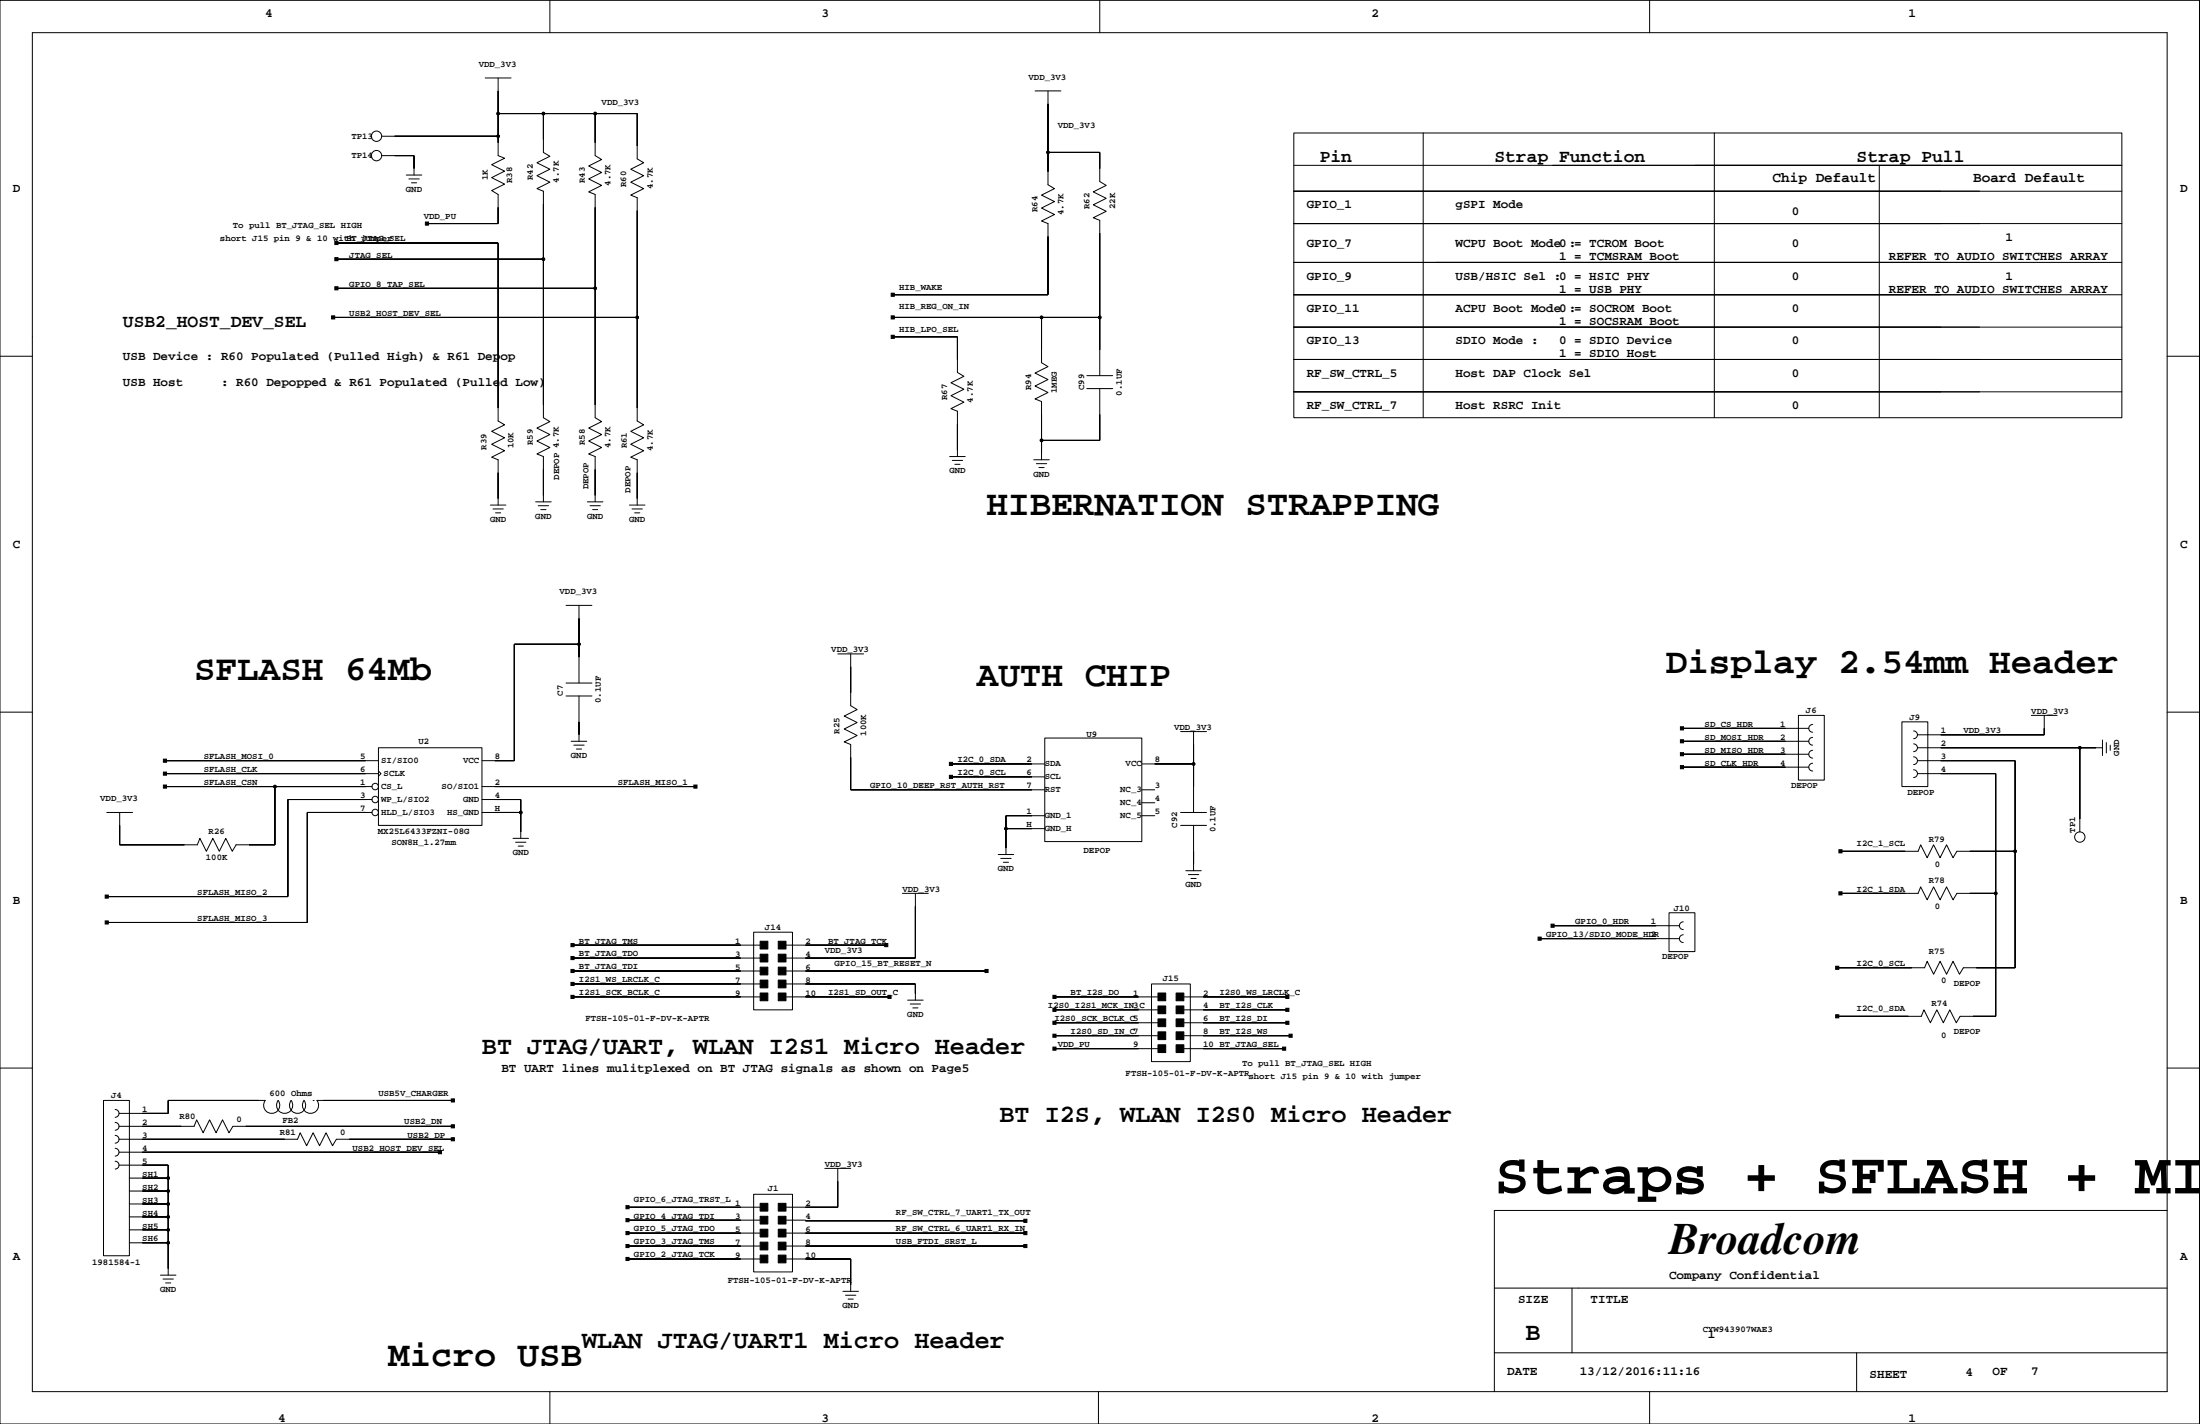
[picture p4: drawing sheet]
<svg xmlns="http://www.w3.org/2000/svg" width="432mm" height="279mm" viewBox="0 0 432 279" stroke-linecap="round" stroke-linejoin="round" font-family="sans-serif">
<g fill="none" stroke="#000" stroke-width=".2">
<path d="M0 .1h431.7v279.3h-431.7zM6.3 6.4h419.1v266.7h-419.1zM95.2 15.3h5.1M97.8 15.3v15.2l1.2 .5-2.5 1.3 2.5 1.3-2.5 1.3 2.5 1.2-2.5 1.3 1.3 .8v5.7h-14M107.9 .1v6.3M203.2 17.8h5M205.7 17.8v18.5l1.3 .7-2.6 1.3 2.6 1.3-2.6 1.2 2.6 1.3-2.6 1.3 1.3 .5v13.9h-30.5M215.9 .1v6.3M323.8 .1v6.3M74.9 26.7h22.9M74.9 30.5h6.4v3.8M79.7 34.3h3.1"/>
<path d="M80.2 35.1h2.1M80.8 35.9h1M97.8 22.3h27.3v8.9l1.2 .7-2.5 1.3 2.5 1.3-2.5 1.2 2.5 1.3-2.5 1.3 1.3 .5v43.8l1.2 .8-2.5 1.2 2.5 1.3-2.5 1.3 2.5 1.2-2.5 1.3 1.3 .5v8.9M106.7 22.3v7.6l1.2 .8-2.5 1.2 2.5 1.3-2.5 1.3 2.5 1.2-2.5 1.3 1.3 .5v44.5l1.2 .7-2.5 1.3 2.5 1.3-2.5 1.2 2.5 1.3-2.5 1.3 1.3 .5v8.9M116.8 22.3v8.2l1.3 .8-2.6 1.3 2.6 1.2-2.6 1.3 2.6 1.3-2.6 1.2 1.3 .6v43.8l1.3 .7-2.6 1.3 2.6 1.3-2.6 1.2 2.6 1.3-2.6 1.3 1.3 .5v8.9M205.7 29.9h10.2v5.7l1.2 .8-2.5 1.2 2.5 1.3-2.5 1.3 2.5 1.3-2.5 1.2 1.3 .5v30.5M253.9 26.1h162.6v55.9h-162.6zM253.9 37.5h162.6M253.9 32.4h162.6M279.3 26.1v55.9M336.5 26.1v55.9M368.9 32.4v49.6"/>
<path d="M66 47.7h31.8v34.9l1.2 .8-2.5 1.2 2.5 1.3-2.5 1.3 2.5 1.2-2.5 1.3 1.3 .5v8.9M66 56.6h50.8M66 50.9h40.7M253.9 43.9h162.6M253.9 51.5h162.6M253.9 57.8h162.6M0 69.9h6.3M65.4 62.3h59.7M175.2 66.1h12.7v7l1.3 .7-2.6 1.3 2.6 1.3-2.6 1.2 2.6 1.3-2.6 1.3 1.3 .5v8.9M175.2 62.3h40.7M204.4 62.3v8.9l1.3 .7-2.5 1.3 2.5 1.3-2.5 1.2 2.5 1.3-2.5 1.3 1.2 .5v11.4M213.3 76.2h5.1"/>
<path d="M213.3 73.7h5.1M215.9 76.2v10.2h-11.5M253.9 64.2h162.6M253.9 70.5h162.6M253.9 76.9h162.6M425.4 69.9h6.3M96.2 99.1h3.1M96.8 99.9h2M105.1 98.5h3.1M105.6 99.2h2.1M106.1 100h1.1M115.3 98.5h3"/>
<path d="M115.8 99.2h2M116.3 100h1M123.5 99.1h3.1M124.1 99.9h2M186.4 89.6h3M186.9 90.3h2M187.4 91.1h1M202.9 90.2h3M203.4 91h2M203.9 91.7h1M97.3 100.6h1M111.1 118.8h5.1"/>
<path d="M113.6 118.8v15.2M124.6 100.6h1M0 139.7h6.3M111.1 136.6h5.1M111.1 134h5.1M113.6 136.6v8.8M113.6 126.4h-12.7v22.9h-6.3M164.4 128.3h5.1M167 128.3v10.2l1.2 .7-2.5 1.3 2.5 1.3-2.5 1.2 2.5 1.3-2.5 1.3 1.3 .5v8.9h38.1M425.4 139.7h6.3M21 159.4h5M32.4 149.3h41.9"/>
<path d="M32.4 151.8h41.9M32.4 154.3h40.6M54 154.3v11.5h-7.7l-.7 1.2-1.3-2.5-1.3 2.5-1.2-2.5-1.3 2.5-1.3-2.5-.5 1.3h-15.2v-6.4M73 156.9h-16.5v19h-35.5M73 159.4h-12.7v21.6h-39.3M74.3 146.7h20.3v15.3h-20.3zM74.3 151.3l.5 .5-.5 .5M94.6 156.9h7.6v7.6M94.6 154.3h41.9M94.6 159.4h7.6M112.1 145.4h3.1M112.6 146.2h2.1"/>
<path d="M113.1 147h1M186.6 149.9h18.5M186.6 152.4h18.5M205.1 144.8h19v20.3h-19zM224.1 149.9h10.2M224.1 155h2.5M224.1 157.5h2.5M231.7 159.4h5.1M231.7 143.5h5.1M234.3 143.5v15.9M330.1 145.4h24.9M330.1 150.5h24.9"/>
<path d="M330.1 148h24.9M330.1 142.9h24.9M353 140.4h5.1v12.7h-5.1zM355.8 147.2a.76 .76 0 0 0-.8 .8 .76 .76 0 0 0 .8 .7M355.8 144.7a.76 .76 0 0 0-.8 .7 .76 .76 0 0 0 .8 .8M355.8 142.1a.76 .76 0 0 0-.8 .8 .76 .76 0 0 0 .8 .8M355.8 149.8a.76 .76 0 0 0-.8 .7 .76 .76 0 0 0 .8 .8M373.3 141.6h5.1v12.7h-5.1zM375.6 148.5a.76 .76 0 0 1 .7 .8 .76 .76 0 0 1-.7 .7M375.6 146a.76 .76 0 0 1 .7 .7 .76 .76 0 0 1-.7 .8M375.6 143.4a.76 .76 0 0 1 .7 .8 .76 .76 0 0 1-.7 .7M375.6 151a.76 .76 0 0 1 .7 .8 .76 .76 0 0 1-.7 .8"/>
<path d="M376.3 151.8h15.4v47.6h-7l-.7 1.3-1.3-2.6-1.3 2.6-1.2-2.6-1.3 2.6-1.3-2.6-.5 1.3h-16.5M376.3 149.3h19.2v40.6h-10.1l-.8 1.3-1.3-2.6-1.2 2.6-1.3-2.6-1.3 2.6-1.3-2.6-.5 1.3h-17.1M376.3 146.7h36.4M398.7 140.4h5.1M401.2 140.4v3.8h-24.9M408.2 146.7v16.5M412.7 145.2v3M413.4 145.7v2M414.2 146.2v1M100.7 164.5h3M101.2 165.3h2M101.7 166h1"/>
<path d="M177.1 175.3h5.1M179.7 175.3v12.7h-25.4M195.9 167.7h3.1M196.4 168.4h2.1M196.9 169.2h1M197.4 162.6h7.7M205.1 160h-7.7v7.7M224.1 160h2.5M231.7 162h5.1M232.7 170.8h3.1M233.2 171.6h2.1M233.8 172.4h1"/>
<path d="M234.3 162v8.8M327.6 179.1h5.1v7.6h-5.1zM361.2 175.3h15.3l.5-1.3 1.2 2.6 1.3-2.6 1.3 2.6 1.3-2.6 1.2 2.6 .8-1.3h7.6M361.2 167h15.3l.5-1.2 1.2 2.5 1.3-2.5 1.3 2.5 1.3-2.5 1.2 2.5 .8-1.3h11.4M112.4 185.4h36.8M112.4 188h36.8M112.4 190.5h36.8M112.4 193.1h36.8M112.4 195.6h36.8M147.9 182.9h7.6v15.2h-7.6zM154.3 185.4h19.7M154.3 190.5h39.3"/>
<path d="M154.3 193.1h25.4v3.1M154.3 195.6h20.3M178.1 196.2h3.1M178.6 197h2.1M179.2 197.8h1M207 195.6h20.3M207 198.1h20.3M226 193.1h7.6v15.2h-7.6zM232.4 195.6h20.3M232.4 198.1h20.3M302.2 184.2h27.4M304.7 181.6h24.9"/>
<path d="M330.4 183.4a.76 .76 0 0 0-.8 .8 .76 .76 0 0 0 .8 .7M330.4 180.9a.76 .76 0 0 0-.8 .7 .76 .76 0 0 0 .8 .8M0 209.6h6.3M20.3 215.9h5.1v30.5h-5.1zM22.6 217.7a.76 .76 0 0 1 .8 .8 .76 .76 0 0 1-.8 .7M61.5 215.9h.1M88.9 215.9h-26.7a1.59 1.59 0 0 1-.2 2.1 1.59 1.59 0 0 1-2.1 0 1.59 1.59 0 0 1-.2-2.1 1.59 1.59 0 0 1-.2 2.1 1.59 1.59 0 0 1-2.2 0 1.59 1.59 0 0 1-.2-2.1 1.59 1.59 0 0 1-.2 2.1 1.59 1.59 0 0 1-2.1 0 1.59 1.59 0 0 1-.2-2.1 1.59 1.59 0 0 1-.2 2.1 1.59 1.59 0 0 1-2.1 0 1.59 1.59 0 0 1-.2-2.1h-19.1v2.6h-9.6M207 200.7h20.3M207 203.2h20.3M207 205.8h20.3M232.4 200.7h20.3M232.4 203.2h20.9"/>
<path d="M232.4 205.8h19.6M425.4 209.6h6.3M22.6 227.8a.76 .76 0 0 1 .8 .8 .76 .76 0 0 1-.8 .8M22.6 225.3a.76 .76 0 0 1 .8 .8 .76 .76 0 0 1-.8 .7M22.6 222.8a.76 .76 0 0 1 .8 .7 .76 .76 0 0 1-.8 .8M22.6 220.2a.76 .76 0 0 1 .8 .8 .76 .76 0 0 1-.8 .8M23.4 221h14.7l.5-1.3 1.3 2.6 1.2-2.6 1.3 2.6 1.3-2.6 1.2 2.6 .8-1.3h43.2M23.4 223.5h35l.5-1.2 1.3 2.5 1.3-2.5 1.2 2.5 1.3-2.5 1.3 2.5 .7-1.3h22.9M23.4 226.1h62.9M23.4 228.6h9.6v21.6M25.4 233.7h7.6M25.4 236.2h7.6"/>
<path d="M25.4 238.8h7.6M25.4 231.2h7.6M123.2 236.9h26M123.2 239.4h26M147.9 234.3h7.6v15.3h-7.6zM154.3 239.4h3.8M158.1 239.5h43.1M161.9 229.2h5.1M164.4 229.2v7.7h-10.1M425.4 237.5h-132.1v35.6M25.4 241.3h7.6M25.4 243.8h7.6"/>
<path d="M31.5 250.2h3M32 251h2M32.5 251.7h1M123.2 241.9h26M123.2 244.5h26M123.2 247h26M154.3 247h12.7v6.4M154.3 241.9h46.9M154.3 244.5h46.9M165.4 253.4h3.1M166 254.1h2M166.5 254.9h1"/>
<path d="M293.3 252.7h132.1M308.5 252.7v12.7M107.9 273.1v6.3M215.6 273.1v6.3M293.3 265.4h132.1M323.8 273.1v6.3M364.4 265.4v7.7"/>
<circle cx="73.9" cy="30.5" r="1.02"/>
<circle cx="73.9" cy="26.7" r="1.02"/>
<circle cx="97.8" cy="26.7" r=".25"/>
<circle cx="97.8" cy="22.3" r=".25"/>
<circle cx="106.7" cy="22.3" r=".25"/>
<circle cx="116.8" cy="22.3" r=".25"/>
<circle cx="205.7" cy="29.9" r=".25"/>
<circle cx="106.7" cy="50.9" r=".25"/>
<circle cx="116.8" cy="56.6" r=".25"/>
<circle cx="125.1" cy="62.3" r=".25"/>
<circle cx="204.4" cy="62.3" r=".25"/>
<circle cx="215.9" cy="62.3" r=".25"/>
<circle cx="204.4" cy="86.4" r=".25"/>
<circle cx="113.6" cy="126.4" r=".25"/>
<circle cx="54" cy="154.3" r=".25"/>
<circle cx="73.6" cy="154.3" r=".63"/>
<circle cx="73.6" cy="159.4" r=".63"/>
<circle cx="73.6" cy="156.9" r=".63"/>
<circle cx="102.2" cy="159.4" r=".25"/>
<circle cx="234.3" cy="149.9" r=".25"/>
<circle cx="408.2" cy="146.7" r=".25"/>
<circle cx="197.4" cy="162.6" r=".25"/>
<circle cx="391.7" cy="175.3" r=".25"/>
<circle cx="395.5" cy="167" r=".25"/>
<circle cx="408.2" cy="164.2" r="1.02"/>
<circle cx="33" cy="231.2" r=".25"/>
<circle cx="33" cy="238.8" r=".25"/>
<circle cx="33" cy="236.2" r=".25"/>
<circle cx="33" cy="233.7" r=".25"/>
<circle cx="33" cy="243.8" r=".25"/>
<circle cx="33" cy="241.3" r=".25"/>
</g>
<g fill="#000" stroke="#000" stroke-width=".2">
<path d="M97.8 17.8v4.5z" fill-rule="evenodd"/>
<path d="M81.3 30.5v2.6z" fill-rule="evenodd"/>
<path d="M77.5 30.5h3.8z" fill-rule="evenodd"/>
<path d="M97.8 26.7v1.3z" fill-rule="evenodd"/>
<path d="M97.8 22.3v4.4z" fill-rule="evenodd"/>
<path d="M77.5 26.7h20.3z" fill-rule="evenodd"/>
<path d="M106.7 22.3v5.1z" fill-rule="evenodd"/>
<path d="M97.8 22.3h8.9z" fill-rule="evenodd"/>
<path d="M106.7 22.3h10.1z" fill-rule="evenodd"/>
<path d="M116.8 22.3v5.7z" fill-rule="evenodd"/>
<path d="M125.1 22.3v6.3z" fill-rule="evenodd"/>
<path d="M116.8 22.3h8.3z" fill-rule="evenodd"/>
<path d="M205.7 20.4v9.5z" fill-rule="evenodd"/>
<path d="M205.7 29.9v3.8z" fill-rule="evenodd"/>
<path d="M215.9 29.9v3.2z" fill-rule="evenodd"/>
<path d="M205.7 29.9h10.2z" fill-rule="evenodd"/>
<path d="M65.7 56.3h.6v.6h-.6z" fill-rule="evenodd"/>
<path d="M65.7 50.5h.6v.7h-.6z" fill-rule="evenodd"/>
<path d="M65.7 47.4h.6v.6h-.6z" fill-rule="evenodd"/>
<path d="M83.5 43.6h.6v.6h-.6z" fill-rule="evenodd"/>
<path d="M97.8 40.7v3.2z" fill-rule="evenodd"/>
<path d="M83.8 43.9h14z" fill-rule="evenodd"/>
<path d="M97.8 47.7v32.4z" fill-rule="evenodd"/>
<path d="M66 47.7h31.8z" fill-rule="evenodd"/>
<path d="M106.7 40.1v10.8z" fill-rule="evenodd"/>
<path d="M106.7 50.9v28.5z" fill-rule="evenodd"/>
<path d="M66 50.9h40.7z" fill-rule="evenodd"/>
<path d="M116.8 40.7v15.9z" fill-rule="evenodd"/>
<path d="M66 56.6h50.8z" fill-rule="evenodd"/>
<path d="M116.8 56.6v22.8z" fill-rule="evenodd"/>
<path d="M125.1 41.3v21z" fill-rule="evenodd"/>
<path d="M174.9 57.5h.6v.6h-.6z" fill-rule="evenodd"/>
<path d="M205.7 46.4v11.4z" fill-rule="evenodd"/>
<path d="M175.2 57.8h30.5z" fill-rule="evenodd"/>
<path d="M215.9 45.8v16.5z" fill-rule="evenodd"/>
<path d="M65.1 62h.6v.6h-.6z" fill-rule="evenodd"/>
<path d="M125.1 62.3v17.8z" fill-rule="evenodd"/>
<path d="M65.4 62.3h59.7z" fill-rule="evenodd"/>
<path d="M174.9 65.8h.6v.6h-.6z" fill-rule="evenodd"/>
<path d="M174.9 62h.6v.6h-.6z" fill-rule="evenodd"/>
<path d="M187.9 66.1v4.4z" fill-rule="evenodd"/>
<path d="M175.2 66.1h12.7z" fill-rule="evenodd"/>
<path d="M175.2 62.3h29.2z" fill-rule="evenodd"/>
<path d="M204.4 62.3v6.3z" fill-rule="evenodd"/>
<path d="M215.9 62.3v6.3z" fill-rule="evenodd"/>
<path d="M204.4 62.3h11.5z" fill-rule="evenodd"/>
<path d="M97.8 92.8v5z" fill-rule="evenodd"/>
<path d="M106.7 92.1v5.1z" fill-rule="evenodd"/>
<path d="M116.8 92.1v5.1z" fill-rule="evenodd"/>
<path d="M125.1 92.8v5z" fill-rule="evenodd"/>
<path d="M187.9 83.2v5.1z" fill-rule="evenodd"/>
<path d="M204.4 86.4v2.5z" fill-rule="evenodd"/>
<path d="M204.4 81.3v5.1z" fill-rule="evenodd"/>
<path d="M215.9 81.3v5.1z" fill-rule="evenodd"/>
<path d="M204.4 86.4h11.5z" fill-rule="evenodd"/>
<path d="M100.9 126.4v22.9z" fill-rule="evenodd"/>
<path d="M100.9 126.4h12.7z" fill-rule="evenodd"/>
<path d="M113.6 121.3v5.1z" fill-rule="evenodd"/>
<path d="M113.6 126.4v2.5z" fill-rule="evenodd"/>
<path d="M167 130.8v5.1z" fill-rule="evenodd"/>
<path d="M32.1 151.5h.6v.6h-.6z" fill-rule="evenodd"/>
<path d="M32.1 148.9h.6v.7h-.6z" fill-rule="evenodd"/>
<path d="M32.1 154h.6v.6h-.6z" fill-rule="evenodd"/>
<path d="M54 154.3v11.5z" fill-rule="evenodd"/>
<path d="M32.4 154.3h21.6z" fill-rule="evenodd"/>
<path d="M56.5 156.9v19z" fill-rule="evenodd"/>
<path d="M60.3 159.4v21.6z" fill-rule="evenodd"/>
<path d="M32.4 151.8h39.3z" fill-rule="evenodd"/>
<path d="M32.4 149.3h39.3z" fill-rule="evenodd"/>
<path d="M56.5 156.9h15.2z" fill-rule="evenodd"/>
<path d="M60.3 159.4h11.4z" fill-rule="evenodd"/>
<path d="M54 154.3h17.7z" fill-rule="evenodd"/>
<path d="M97.1 149.3h3.8z" fill-rule="evenodd"/>
<path d="M97.1 159.4h5.1z" fill-rule="evenodd"/>
<path d="M102.2 159.4v3.8z" fill-rule="evenodd"/>
<path d="M102.2 156.9v2.5z" fill-rule="evenodd"/>
<path d="M97.1 156.9h5.1z" fill-rule="evenodd"/>
<path d="M113.6 141.6v2.6z" fill-rule="evenodd"/>
<path d="M136.2 154h.6v.6h-.6z" fill-rule="evenodd"/>
<path d="M97.1 154.3h39.4z" fill-rule="evenodd"/>
<path d="M167 148.6v6.4z" fill-rule="evenodd"/>
<path d="M186.3 149.6h.7v.6h-.7z" fill-rule="evenodd"/>
<path d="M186.3 152.1h.7v.6h-.7z" fill-rule="evenodd"/>
<path d="M167 155h35.5z" fill-rule="evenodd"/>
<path d="M186.6 149.9h15.9z" fill-rule="evenodd"/>
<path d="M186.6 152.4h15.9z" fill-rule="evenodd"/>
<path d="M234.3 149.9v4.4z" fill-rule="evenodd"/>
<path d="M234.3 146.1v3.8z" fill-rule="evenodd"/>
<path d="M226.6 149.9h7.7z" fill-rule="evenodd"/>
<path d="M329.8 150.2h.6v.6h-.6z" fill-rule="evenodd"/>
<path d="M329.8 147.7h.6v.6h-.6z" fill-rule="evenodd"/>
<path d="M329.8 145.1h.6v.7h-.6z" fill-rule="evenodd"/>
<path d="M329.8 142.6h.6v.6h-.6z" fill-rule="evenodd"/>
<path d="M330.1 150.5h20.3z" fill-rule="evenodd"/>
<path d="M330.1 148h20.3z" fill-rule="evenodd"/>
<path d="M330.1 145.4h20.3z" fill-rule="evenodd"/>
<path d="M330.1 142.9h20.3z" fill-rule="evenodd"/>
<path d="M380.9 151.8h10.8z" fill-rule="evenodd"/>
<path d="M391.7 151.8v23.5z" fill-rule="evenodd"/>
<path d="M380.9 149.3h14.6z" fill-rule="evenodd"/>
<path d="M395.5 149.3v17.7z" fill-rule="evenodd"/>
<path d="M401.2 142.9v1.3z" fill-rule="evenodd"/>
<path d="M380.9 144.2h20.3z" fill-rule="evenodd"/>
<path d="M408.2 146.7v14z" fill-rule="evenodd"/>
<path d="M380.9 146.7h27.3z" fill-rule="evenodd"/>
<path d="M408.2 146.7h3.2z" fill-rule="evenodd"/>
<path d="M20.6 175.6h.7v.6h-.7z" fill-rule="evenodd"/>
<path d="M23.5 162v3.8z" fill-rule="evenodd"/>
<path d="M23.5 165.8h12.7z" fill-rule="evenodd"/>
<path d="M48.9 165.8h5.1z" fill-rule="evenodd"/>
<path d="M21 175.9h35.5z" fill-rule="evenodd"/>
<path d="M179.7 177.8v10.2z" fill-rule="evenodd"/>
<path d="M197.4 162.6v3.8z" fill-rule="evenodd"/>
<path d="M197.4 160v2.6z" fill-rule="evenodd"/>
<path d="M197.4 162.6h5.1z" fill-rule="evenodd"/>
<path d="M197.4 160h5.1z" fill-rule="evenodd"/>
<path d="M234.3 167v2.6z" fill-rule="evenodd"/>
<path d="M360.9 166.7h.6v.6h-.6z" fill-rule="evenodd"/>
<path d="M360.9 175h.6v.6h-.6z" fill-rule="evenodd"/>
<path d="M361.2 167h12.7z" fill-rule="evenodd"/>
<path d="M361.2 175.3h12.7z" fill-rule="evenodd"/>
<path d="M386.6 175.3h5.1z" fill-rule="evenodd"/>
<path d="M391.7 175.3v24.1z" fill-rule="evenodd"/>
<path d="M395.5 167v22.9z" fill-rule="evenodd"/>
<path d="M386.6 167h8.9z" fill-rule="evenodd"/>
<path d="M20.6 180.7h.7v.6h-.7z" fill-rule="evenodd"/>
<path d="M21 181h39.3z" fill-rule="evenodd"/>
<path d="M112.1 190.2h.6v.6h-.6z" fill-rule="evenodd"/>
<path d="M112.1 187.7h.6v.6h-.6z" fill-rule="evenodd"/>
<path d="M112.1 185.1h.6v.6h-.6z" fill-rule="evenodd"/>
<path d="M112.1 195.3h.6v.6h-.6z" fill-rule="evenodd"/>
<path d="M112.1 192.8h.6v.6h-.6z" fill-rule="evenodd"/>
<path d="M112.4 190.5h33z" fill-rule="evenodd"/>
<path d="M112.4 188h33z" fill-rule="evenodd"/>
<path d="M112.4 185.4h33z" fill-rule="evenodd"/>
<path d="M112.4 195.6h33z" fill-rule="evenodd"/>
<path d="M112.4 193.1h33z" fill-rule="evenodd"/>
<path d="M149.2 194.8h1.5v1.6h-1.5z" fill-rule="evenodd"/>
<path d="M149.2 189.8h1.5v1.5h-1.5z" fill-rule="evenodd"/>
<path d="M149.2 192.3h1.5v1.5h-1.5z" fill-rule="evenodd"/>
<path d="M149.2 184.7h1.5v1.5h-1.5z" fill-rule="evenodd"/>
<path d="M149.2 187.2h1.5v1.5h-1.5z" fill-rule="evenodd"/>
<path d="M152.7 194.8h1.6v1.6h-1.6z" fill-rule="evenodd"/>
<path d="M152.7 189.8h1.6v1.5h-1.6z" fill-rule="evenodd"/>
<path d="M152.7 192.3h1.6v1.5h-1.6z" fill-rule="evenodd"/>
<path d="M152.7 184.7h1.6v1.5h-1.6z" fill-rule="evenodd"/>
<path d="M152.7 187.2h1.6v1.5h-1.6z" fill-rule="evenodd"/>
<path d="M173.6 185.1h.7v.6h-.7z" fill-rule="evenodd"/>
<path d="M158.1 185.4h15.9z" fill-rule="evenodd"/>
<path d="M174.3 195.3h.6v.6h-.6z" fill-rule="evenodd"/>
<path d="M158.1 195.6h16.5z" fill-rule="evenodd"/>
<path d="M158.1 188h21.6z" fill-rule="evenodd"/>
<path d="M179.7 193.1v1.9z" fill-rule="evenodd"/>
<path d="M158.1 193.1h21.6z" fill-rule="evenodd"/>
<path d="M193.3 190.2h.6v.6h-.6z" fill-rule="evenodd"/>
<path d="M158.1 190.5h35.5z" fill-rule="evenodd"/>
<path d="M206.7 197.8h.6v.6h-.6z" fill-rule="evenodd"/>
<path d="M206.7 195.3h.6v.6h-.6z" fill-rule="evenodd"/>
<path d="M207 198.1h16.5z" fill-rule="evenodd"/>
<path d="M207 195.6h16.5z" fill-rule="evenodd"/>
<path d="M227.3 194.8h1.5v1.6h-1.5z" fill-rule="evenodd"/>
<path d="M227.3 197.4h1.5v1.5h-1.5z" fill-rule="evenodd"/>
<path d="M230.8 194.8h1.6v1.6h-1.6z" fill-rule="evenodd"/>
<path d="M230.8 197.4h1.6v1.5h-1.6z" fill-rule="evenodd"/>
<path d="M252.4 197.8h.6v.6h-.6z" fill-rule="evenodd"/>
<path d="M252.4 195.3h.6v.6h-.6z" fill-rule="evenodd"/>
<path d="M236.2 198.1h16.5z" fill-rule="evenodd"/>
<path d="M236.2 195.6h16.5z" fill-rule="evenodd"/>
<path d="M301.9 183.9h.6v.6h-.6z" fill-rule="evenodd"/>
<path d="M304.4 181.3h.6v.6h-.6z" fill-rule="evenodd"/>
<path d="M304.7 181.6h20.3z" fill-rule="evenodd"/>
<path d="M302.2 184.2h22.8z" fill-rule="evenodd"/>
<path d="M360.3 199.1h.6v.6h-.6z" fill-rule="evenodd"/>
<path d="M360.3 189.6h.6v.6h-.6z" fill-rule="evenodd"/>
<path d="M360.6 199.4h14z" fill-rule="evenodd"/>
<path d="M360.6 189.9h14.6z" fill-rule="evenodd"/>
<path d="M387.3 199.4h4.4z" fill-rule="evenodd"/>
<path d="M387.9 189.9h7.6z" fill-rule="evenodd"/>
<path d="M27.9 218.5h5.1z" fill-rule="evenodd"/>
<path d="M33 215.9v2.6z" fill-rule="evenodd"/>
<path d="M33 215.9h17.8z" fill-rule="evenodd"/>
<path d="M88.6 215.6h.6v.6h-.6z" fill-rule="evenodd"/>
<path d="M63.5 215.9h25.4z" fill-rule="evenodd"/>
<path d="M206.7 200.4h.6v.6h-.6z" fill-rule="evenodd"/>
<path d="M206.7 205.5h.6v.6h-.6z" fill-rule="evenodd"/>
<path d="M206.7 202.9h.6v.6h-.6z" fill-rule="evenodd"/>
<path d="M207 200.7h16.5z" fill-rule="evenodd"/>
<path d="M207 205.8h16.5z" fill-rule="evenodd"/>
<path d="M207 203.2h16.5z" fill-rule="evenodd"/>
<path d="M227.3 205h1.5v1.5h-1.5z" fill-rule="evenodd"/>
<path d="M227.3 199.9h1.5v1.5h-1.5z" fill-rule="evenodd"/>
<path d="M227.3 202.5h1.5v1.5h-1.5z" fill-rule="evenodd"/>
<path d="M230.8 205h1.6v1.5h-1.6z" fill-rule="evenodd"/>
<path d="M230.8 199.9h1.6v1.5h-1.6z" fill-rule="evenodd"/>
<path d="M230.8 202.5h1.6v1.5h-1.6z" fill-rule="evenodd"/>
<path d="M251.7 205.5h.6v.6h-.6z" fill-rule="evenodd"/>
<path d="M236.2 205.8h15.8z" fill-rule="evenodd"/>
<path d="M252.4 200.4h.6v.6h-.6z" fill-rule="evenodd"/>
<path d="M236.2 200.7h16.5z" fill-rule="evenodd"/>
<path d="M253 202.9h.6v.6h-.6z" fill-rule="evenodd"/>
<path d="M236.2 203.2h17.1z" fill-rule="evenodd"/>
<path d="M27.9 228.6h5.1z" fill-rule="evenodd"/>
<path d="M33 228.6v2.6z" fill-rule="evenodd"/>
<path d="M27.9 231.2h5.1z" fill-rule="evenodd"/>
<path d="M27.9 233.7h5.1z" fill-rule="evenodd"/>
<path d="M27.9 236.2h5.1z" fill-rule="evenodd"/>
<path d="M27.9 238.8h5.1z" fill-rule="evenodd"/>
<path d="M33 231.2v2.5z" fill-rule="evenodd"/>
<path d="M33 238.8v2.5z" fill-rule="evenodd"/>
<path d="M33 233.7v2.5z" fill-rule="evenodd"/>
<path d="M33 236.2v2.6z" fill-rule="evenodd"/>
<path d="M27.9 221h7.7z" fill-rule="evenodd"/>
<path d="M27.9 223.5h28z" fill-rule="evenodd"/>
<path d="M86 225.8h.6v.6h-.6z" fill-rule="evenodd"/>
<path d="M27.9 226.1h58.4z" fill-rule="evenodd"/>
<path d="M88.6 220.7h.6v.6h-.6z" fill-rule="evenodd"/>
<path d="M88.6 223.2h.6v.6h-.6z" fill-rule="evenodd"/>
<path d="M48.2 221h40.7z" fill-rule="evenodd"/>
<path d="M68.6 223.5h20.3z" fill-rule="evenodd"/>
<path d="M122.9 239.1h.6v.6h-.6z" fill-rule="evenodd"/>
<path d="M122.9 236.6h.6v.6h-.6z" fill-rule="evenodd"/>
<path d="M123.2 239.4h22.2z" fill-rule="evenodd"/>
<path d="M123.2 236.9h22.2z" fill-rule="evenodd"/>
<path d="M149.2 236.1h1.5v1.5h-1.5z" fill-rule="evenodd"/>
<path d="M152.7 236.1h1.6v1.5h-1.6z" fill-rule="evenodd"/>
<path d="M158.1 236.9h6.3z" fill-rule="evenodd"/>
<path d="M164.4 231.8v5.1z" fill-rule="evenodd"/>
<path d="M200.9 239.2h.7v.6h-.7z" fill-rule="evenodd"/>
<path d="M158.1 239.5h43.1z" fill-rule="evenodd"/>
<path d="M27.9 241.3h5.1z" fill-rule="evenodd"/>
<path d="M27.9 243.8h5.1z" fill-rule="evenodd"/>
<path d="M33 243.8v5.1z" fill-rule="evenodd"/>
<path d="M33 241.3v2.5z" fill-rule="evenodd"/>
<path d="M122.9 246.7h.6v.6h-.6z" fill-rule="evenodd"/>
<path d="M122.9 244.2h.6v.6h-.6z" fill-rule="evenodd"/>
<path d="M122.9 241.6h.6v.6h-.6z" fill-rule="evenodd"/>
<path d="M123.2 247h22.2z" fill-rule="evenodd"/>
<path d="M123.2 244.5h22.2z" fill-rule="evenodd"/>
<path d="M123.2 241.9h22.2z" fill-rule="evenodd"/>
<path d="M149.2 246.3h1.5v1.5h-1.5z" fill-rule="evenodd"/>
<path d="M149.2 241.2h1.5v1.5h-1.5z" fill-rule="evenodd"/>
<path d="M149.2 243.7h1.5v1.5h-1.5z" fill-rule="evenodd"/>
<path d="M149.2 238.6h1.5v1.6h-1.5z" fill-rule="evenodd"/>
<path d="M152.7 246.3h1.6v1.5h-1.6z" fill-rule="evenodd"/>
<path d="M152.7 241.2h1.6v1.5h-1.6z" fill-rule="evenodd"/>
<path d="M152.7 243.7h1.6v1.5h-1.6z" fill-rule="evenodd"/>
<path d="M152.7 238.6h1.6v1.6h-1.6z" fill-rule="evenodd"/>
<path d="M167 247v5.1z" fill-rule="evenodd"/>
<path d="M158.1 247h8.9z" fill-rule="evenodd"/>
<path d="M200.9 241.6h.7v.6h-.7z" fill-rule="evenodd"/>
<path d="M200.9 244.2h.7v.6h-.7z" fill-rule="evenodd"/>
<path d="M158.1 241.9h43.1z" fill-rule="evenodd"/>
<path d="M158.1 244.5h43.1z" fill-rule="evenodd"/>
<circle cx="97.8" cy="26.7" r=".25"/>
<circle cx="97.8" cy="22.3" r=".25"/>
<circle cx="106.7" cy="22.3" r=".25"/>
<circle cx="116.8" cy="22.3" r=".25"/>
<circle cx="205.7" cy="29.9" r=".25"/>
<circle cx="106.7" cy="50.9" r=".25"/>
<circle cx="116.8" cy="56.6" r=".25"/>
<circle cx="125.1" cy="62.3" r=".25"/>
<circle cx="204.4" cy="62.3" r=".25"/>
<circle cx="215.9" cy="62.3" r=".25"/>
<circle cx="204.4" cy="86.4" r=".25"/>
<circle cx="113.6" cy="126.4" r=".25"/>
<circle cx="54" cy="154.3" r=".25"/>
<circle cx="102.2" cy="159.4" r=".25"/>
<circle cx="234.3" cy="149.9" r=".25"/>
<circle cx="408.2" cy="146.7" r=".25"/>
<circle cx="197.4" cy="162.6" r=".25"/>
<circle cx="391.7" cy="175.3" r=".25"/>
<circle cx="395.5" cy="167" r=".25"/>
<circle cx="33" cy="231.2" r=".25"/>
<circle cx="33" cy="238.8" r=".25"/>
<circle cx="33" cy="236.2" r=".25"/>
<circle cx="33" cy="233.7" r=".25"/>
<circle cx="33" cy="243.8" r=".25"/>
<circle cx="33" cy="241.3" r=".25"/>
</g>
<text font-size="11.6" x="293.3" y="234.2">Straps + SFLASH + MI</text>
<text font-size="8.8" x="327.6" y="246.1">Broadcom</text>
<g font-size="7.1">
<text x="193.6" y="101">HIBERNATION STRAPPING</text>
<text x="38.1" y="133.4">SFLASH 64Mb</text>
<text x="191.7" y="134.7">AUTH CHIP</text>
<text x="327" y="132.1">Display 2.54mm Header</text>
<text x="76.2" y="268">Micro USB</text>
</g>
<g font-size="4.9">
<text x="94.6" y="206.8">BT JTAG/UART, WLAN I2S1 Micro Header</text>
<text x="196.2" y="220.1">BT I2S, WLAN I2S0 Micro Header</text>
<text x="299.4" y="263">B</text>
<text x="114.3" y="264.6">WLAN JTAG/UART1 Micro Header</text>
</g>
<g font-size="3.5">
<text x="259" y="31.8">Pin</text>
<text x="293.3" y="31.8">Strap Function</text>
<text x="364.4" y="31.8">Strap Pull</text>
<text x="24.1" y="64.2">USB2_HOST_DEV_SEL</text>
</g>
<g font-size="2.8">
<text x="347.9" y="35.7">Chip Default</text>
<text x="387.3" y="35.7">Board Default</text>
</g>
<g font-size="2.5">
<text x="52.1" y="3.4">4</text>
<text x="161.3" y="3.4">3</text>
<text x="269.2" y="3.4">2</text>
<text x="374.6" y="3.4">1</text>
<text x="2.5" y="37.7">D</text>
<text x="256.5" y="40.9">GPIO_1</text>
<text x="285.7" y="40.9">gSPI Mode</text>
<text x="427.9" y="37.7">D</text>
<text x="351.7" y="42.2">0</text>
<text x="393.6" y="47.2">1</text>
<text x="256.5" y="48.5">GPIO_7</text>
<text x="285.7" y="48.5">WCPU Boot Mode :</text>
<text x="306" y="48.5">0 = TCROM Boot</text>
<text x="306" y="51">1 = TCMSRAM Boot</text>
<text x="351.7" y="48.5">0</text>
<text x="370.8" y="51">REFER TO AUDIO SWITCHES ARRAY</text>
<text x="256.5" y="54.9">GPIO_9</text>
<text x="285.7" y="54.9">USB/HSIC Sel :0 = HSIC PHY</text>
<text x="306" y="57.4">1 = USB PHY</text>
<text x="351.7" y="54.9">0</text>
<text x="370.8" y="57.4">REFER TO AUDIO SWITCHES ARRAY</text>
<text x="393.6" y="54.9">1</text>
<text x="256.5" y="61.2">GPIO_11</text>
<text x="285.7" y="61.2">ACPU Boot Mode :</text>
<text x="306" y="61.2">0 = SOCROM Boot</text>
<text x="306" y="63.7">1 = SOCSRAM Boot</text>
<text x="351.7" y="61.2">0</text>
<text x="24.1" y="70.7">USB Device : R60 Populated (Pulled High) &amp; R61 Depop</text>
<text x="256.5" y="67.6">GPIO_13</text>
<text x="285.7" y="67.6">SDIO Mode :</text>
<text x="306" y="67.6">0 = SDIO Device</text>
<text x="306" y="70.1">1 = SDIO Host</text>
<text x="351.7" y="67.6">0</text>
<text x="24.1" y="75.8">USB Host</text>
<text x="43.4" y="75.8">: R60 Depopped &amp; R61 Populated (Pulled Low)</text>
<text x="256.5" y="73.9">RF_SW_CTRL_5</text>
<text x="285.7" y="73.9">Host DAP Clock Sel</text>
<text x="351.7" y="73.9">0</text>
<text x="256.5" y="80.3">RF_SW_CTRL_7</text>
<text x="285.7" y="80.3">Host RSRC Init</text>
<text x="351.7" y="80.3">0</text>
<text x="2.5" y="107.5">C</text>
<text x="427.9" y="107.5">C</text>
<text x="2.5" y="177.4">B</text>
<text x="427.9" y="177.4">B</text>
<text x="98.4" y="210.4">BT UART lines mulitplexed on BT JTAG signals as shown on Page5</text>
<text x="2.5" y="247.2">A</text>
<text x="327.6" y="251">Company Confidential</text>
<text x="427.9" y="247.2">A</text>
<text x="298" y="255.7">SIZE</text>
<text x="312.2" y="255.7">TITLE</text>
<text x="335.2" y="262.5">1</text>
<text x="295.8" y="269.7">DATE</text>
<text x="310.1" y="269.8">13/12/2016:11:16</text>
<text x="391.1" y="269.7">OF</text>
<text x="398.7" y="269.8">7</text>
<text x="366.9" y="270.3">SHEET</text>
<text x="385.8" y="270.1">4</text>
<text x="54.6" y="279">4</text>
<text x="161.3" y="279">3</text>
<text x="269.2" y="279">2</text>
<text x="374.6" y="279">1</text>
</g>
<g font-size="1.8">
<text x="94" y="13.1">VDD_3V3</text>
<text x="201.9" y="15.6">VDD_3V3</text>
<text x="118.1" y="20.7">VDD_3V3</text>
<text x="69" y="27.2">TP13</text>
<text x="207.6" y="25.1">VDD_3V3</text>
<text x="69" y="31">TP14</text>
<text x="95.7" y="35.4" transform="rotate(-90 95.7 35.4)">1K</text>
<text x="100.5" y="35.9" transform="rotate(-90 100.5 35.9)">R38</text>
<text x="104.6" y="35.3" transform="rotate(-90 104.6 35.3)">R42</text>
<text x="109.7" y="35.8" transform="rotate(-90 109.7 35.8)">4.7K</text>
<text x="114.8" y="35.9" transform="rotate(-90 114.8 35.9)">R43</text>
<text x="79.7" y="37.6">GND</text>
<text x="119.8" y="36.5" transform="rotate(-90 119.8 36.5)">4.7K</text>
<text x="122.9" y="36.7" transform="rotate(-90 122.9 36.7)">R60</text>
<text x="128.1" y="37.1" transform="rotate(-90 128.1 37.1)">4.7K</text>
<text x="203.6" y="41.6" transform="rotate(-90 203.6 41.6)">R64</text>
<text x="213.8" y="41" transform="rotate(-90 213.8 41)">R62</text>
<text x="218.9" y="41" transform="rotate(-90 218.9 41)">22K</text>
<text x="43.2" y="47.4">short J15 pin 9 &amp; 10 with jumper</text>
<text x="45.7" y="44.8">To pull BT_JTAG_SEL HIGH</text>
<text x="67.9" y="47.4">BT_JTAG_SEL</text>
<text x="83.2" y="42.9">VDD_PU</text>
<text x="208.7" y="42.2" transform="rotate(-90 208.7 42.2)">4.7K</text>
<text x="68.6" y="50.5">JTAG_SEL</text>
<text x="68.6" y="56.3">GPIO_8_TAP_SEL</text>
<text x="176.5" y="56.9">HIB_WAKE</text>
<text x="68.6" y="62">USB2_HOST_DEV_SEL</text>
<text x="176.5" y="60.7">HIB_REG_ON_IN</text>
<text x="176.5" y="65.1">HIB_LPO_SEL</text>
<text x="202.4" y="76.6" transform="rotate(-90 202.4 76.6)">R94</text>
<text x="207.5" y="77.1" transform="rotate(-90 207.5 77.1)">1MEG</text>
<text x="212.8" y="76.6" transform="rotate(-90 212.8 76.6)">C99</text>
<text x="220.2" y="77.6" transform="rotate(-90 220.2 77.6)">0.1UF</text>
<text x="185.9" y="78.5" transform="rotate(-90 185.9 78.5)">R67</text>
<text x="191" y="79" transform="rotate(-90 191 79)">4.7K</text>
<text x="95.5" y="88.2" transform="rotate(-90 95.5 88.2)">R39</text>
<text x="100.8" y="88" transform="rotate(-90 100.8 88)">10K</text>
<text x="104.6" y="87.4" transform="rotate(-90 104.6 87.4)">R59</text>
<text x="114.8" y="87.4" transform="rotate(-90 114.8 87.4)">R58</text>
<text x="119.8" y="87.9" transform="rotate(-90 119.8 87.9)">4.7K</text>
<text x="123" y="88" transform="rotate(-90 123 88)">R61</text>
<text x="128.1" y="88.5" transform="rotate(-90 128.1 88.5)">4.7K</text>
<text x="109.8" y="94.1" transform="rotate(-90 109.8 94.1)">DEPOP 4.7K</text>
<text x="186.3" y="92.9">GND</text>
<text x="202.8" y="93.5">GND</text>
<text x="105.1" y="101.8">GND</text>
<text x="115.2" y="101.8">GND</text>
<text x="115.5" y="96" transform="rotate(-90 115.5 96)">DEPOP</text>
<text x="123.7" y="96.7" transform="rotate(-90 123.7 96.7)">DEPOP</text>
<text x="96.2" y="102.4">GND</text>
<text x="123.5" y="102.4">GND</text>
<text x="109.8" y="116.6">VDD_3V3</text>
<text x="163.2" y="128">VDD_3V3</text>
<text x="110.5" y="136.5" transform="rotate(-90 110.5 136.5)">C7</text>
<text x="117.9" y="137.9" transform="rotate(-90 117.9 137.9)">0.1UF</text>
<text x="164.8" y="144" transform="rotate(-90 164.8 144)">R25</text>
<text x="230.5" y="143.2">VDD_3V3</text>
<text x="334.6" y="142.6">SD_CS_HDR</text>
<text x="349.4" y="142.6">1</text>
<text x="354.5" y="140">J6</text>
<text x="374.8" y="141.2">J9</text>
<text x="380.9" y="143.9">1</text>
<text x="385.4" y="143.9">VDD_3V3</text>
<text x="398.7" y="140.1">VDD_3V3</text>
<text x="40" y="148.9">SFLASH_MOSI_0</text>
<text x="70.7" y="148.9">5</text>
<text x="74.8" y="149.8">SI/SIO0</text>
<text x="82.1" y="145.9">U2</text>
<text x="90.9" y="149.8">VCC</text>
<text x="97.1" y="148.9">8</text>
<text x="112.1" y="148.7">GND</text>
<text x="170" y="144.4" transform="rotate(-90 170 144.4)">100K</text>
<text x="187.9" y="149.6">I2C_0_SDA</text>
<text x="201.5" y="149.6">2</text>
<text x="213.3" y="144.6">U9</text>
<text x="226.6" y="149.6">8</text>
<text x="334.6" y="147.7">SD_MISO_HDR</text>
<text x="334.6" y="145.1">SD_MOSI_HDR</text>
<text x="349.4" y="147.7">3</text>
<text x="349.4" y="145.2">2</text>
<text x="380.9" y="149">3</text>
<text x="380.9" y="146.4">2</text>
<text x="415.9" y="148.3" transform="rotate(-90 415.9 148.3)">GND</text>
<text x="40" y="151.5">SFLASH_CLK</text>
<text x="40" y="154">SFLASH_CSN</text>
<text x="70.7" y="154">1</text>
<text x="70.7" y="151.5">6</text>
<text x="74.8" y="154.8">CS_L</text>
<text x="75.3" y="152.3">SCLK</text>
<text x="86.7" y="154.8">SO/SIO1</text>
<text x="97.1" y="154">2</text>
<text x="121.3" y="154">SFLASH_MISO_1</text>
<text x="170.8" y="154.7">GPIO_10_DEEP_RST_AUTH_RST</text>
<text x="187.9" y="152.1">I2C_0_SCL</text>
<text x="201.5" y="152.1">6</text>
<text x="201.5" y="154.7">7</text>
<text x="205.1" y="150.4">SDA</text>
<text x="205.1" y="152.9">SCL</text>
<text x="205.1" y="155.5">RST</text>
<text x="219.9" y="155.5">NC_3</text>
<text x="220.9" y="150.4">VCC</text>
<text x="226.6" y="154.7">3</text>
<text x="334.6" y="150.2">SD_CLK_HDR</text>
<text x="349.4" y="150.3">4</text>
<text x="351.5" y="154.6">DEPOP</text>
<text x="374.4" y="155.9">DEPOP</text>
<text x="380.9" y="151.5">4</text>
<text x="19.7" y="157.2">VDD_3V3</text>
<text x="70.7" y="159.1">7</text>
<text x="70.7" y="156.6">3</text>
<text x="74.8" y="157.4">WP_L/SIO2</text>
<text x="74.8" y="159.9">HLD_L/SIO3</text>
<text x="87.7" y="159.9">HS_GND</text>
<text x="90.9" y="157.4">GND</text>
<text x="97.1" y="159.1">H</text>
<text x="97.1" y="156.6">4</text>
<text x="201.5" y="159.7">1</text>
<text x="205.1" y="160.5">GND_1</text>
<text x="219.9" y="158">NC_4</text>
<text x="219.9" y="160.5">NC_5</text>
<text x="226.6" y="157.2">4</text>
<text x="226.6" y="159.7">5</text>
<text x="40.9" y="163.7">R26</text>
<text x="74.2" y="163.7">MX25L6433FZNI-08G</text>
<text x="76.8" y="165.7">SON8H_1.27mm</text>
<text x="100.6" y="167.8">GND</text>
<text x="201.5" y="162.3">H</text>
<text x="205.1" y="163.1">GND_H</text>
<text x="212.7" y="167.4">DEPOP</text>
<text x="231.1" y="162.4" transform="rotate(-90 231.1 162.4)">C92</text>
<text x="238.6" y="163.3" transform="rotate(-90 238.6 163.3)">0.1UF</text>
<text x="364.4" y="166.1">I2C_1_SCL</text>
<text x="378.6" y="165.1">R79</text>
<text x="407.3" y="163.4" transform="rotate(-90 407.3 163.4)">TP1</text>
<text x="40.4" y="168.8">100K</text>
<text x="195.9" y="171">GND</text>
<text x="378.6" y="173.2">R78</text>
<text x="379.7" y="170.1">0</text>
<text x="38.7" y="175.6">SFLASH_MISO_2</text>
<text x="177.1" y="175">VDD_3V3</text>
<text x="232.7" y="174.1">GND</text>
<text x="328.5" y="178.7">J10</text>
<text x="364.4" y="175">I2C_1_SDA</text>
<text x="379.7" y="178.3">0</text>
<text x="38.7" y="180.7">SFLASH_MISO_3</text>
<text x="113.6" y="185.1">BT_JTAG_TMS</text>
<text x="144.3" y="185.2">1</text>
<text x="150.1" y="182.4">J14</text>
<text x="158.1" y="185.2">2</text>
<text x="162.5" y="185.1">BT_JTAG_TCK</text>
<text x="303.5" y="183.9">GPIO_13/SDIO_MODE_HDR</text>
<text x="309.2" y="181.3">GPIO_0_HDR</text>
<text x="324" y="181.4">1</text>
<text x="324" y="183.9">2</text>
<text x="113.6" y="190.2">BT_JTAG_TDI</text>
<text x="113.6" y="187.7">BT_JTAG_TDO</text>
<text x="144.3" y="187.7">3</text>
<text x="144.3" y="190.3">5</text>
<text x="158.1" y="187.7">4</text>
<text x="158.1" y="190.3">6</text>
<text x="161.9" y="187">VDD_3V3</text>
<text x="163.8" y="189.6">GPIO_15_BT_RESET_N</text>
<text x="326.2" y="188.1">DEPOP</text>
<text x="364.4" y="189.6">I2C_0_SCL</text>
<text x="378.6" y="187.2">R75</text>
<text x="113.6" y="195.3">I2S1_SCK_BCLK_C</text>
<text x="113.6" y="192.7">I2S1_WS_LRCLK_C</text>
<text x="144.3" y="192.8">7</text>
<text x="144.3" y="195.3">9</text>
<text x="158.1" y="192.8">8</text>
<text x="158.1" y="195.3">10</text>
<text x="162.5" y="195.3">I2S1_SD_OUT_C</text>
<text x="205.7" y="197.8">I2S0_I2S1_MCK_IN_C</text>
<text x="210.1" y="195.3">BT_I2S_DO</text>
<text x="222.4" y="195.3">1</text>
<text x="222.4" y="197.9">3</text>
<text x="228.2" y="192.5">J15</text>
<text x="236.2" y="197.9">4</text>
<text x="236.2" y="195.3">2</text>
<text x="239.3" y="195.3">I2S0_WS_LRCLK_C</text>
<text x="239.3" y="197.8">BT_I2S_CLK</text>
<text x="379.1" y="197.4">R74</text>
<text x="381" y="192.9">0</text>
<text x="383.5" y="193.4">DEPOP</text>
<text x="114.9" y="200.4">FTSH-105-01-F-DV-K-APTR</text>
<text x="178.1" y="199.5">GND</text>
<text x="207" y="200.4">I2S0_SCK_BCLK_C5</text>
<text x="210.1" y="202.9">I2S0_SD_IN_C7</text>
<text x="236.2" y="200.4">6</text>
<text x="236.2" y="203">8</text>
<text x="239.3" y="202.9">BT_I2S_WS</text>
<text x="239.3" y="200.4">BT_I2S_DI</text>
<text x="364.4" y="198.5">I2C_0_SDA</text>
<text x="381" y="203.7">0</text>
<text x="383.5" y="202.9">DEPOP</text>
<text x="207.6" y="205.4">VDD_PU</text>
<text x="222.4" y="205.5">9</text>
<text x="236.2" y="205.5">10 BT_JTAG_SEL</text>
<text x="243.8" y="209.3">To pull BT_JTAG_SEL HIGH</text>
<text x="21.8" y="215.5">J4</text>
<text x="52.9" y="215.1">600 Ohms</text>
<text x="74.3" y="215">USB5V_CHARGER</text>
<text x="220.9" y="211.2">FTSH-105-01-F-DV-K-APTR</text>
<text x="245.1" y="211.8">short J15 pin 9 &amp; 10 with jumper</text>
<text x="27.9" y="218.2">1</text>
<text x="27.9" y="220.7">2</text>
<text x="35.2" y="219.6">R80</text>
<text x="46.5" y="220.2">0</text>
<text x="55.4" y="220.3">FB2</text>
<text x="79.4" y="220.5">USB2_DN</text>
<text x="27.9" y="223.3">3</text>
<text x="27.9" y="225.8">4</text>
<text x="54.9" y="222.8">R81</text>
<text x="66.8" y="222.8">0</text>
<text x="69.2" y="225.8">USB2_HOST_DEV_SEL</text>
<text x="80" y="223.2">USB2_DP</text>
<text x="27.9" y="228.3">5</text>
<text x="27.9" y="233.4">SH2</text>
<text x="27.9" y="230.9">SH1</text>
<text x="150.7" y="233.7">J1</text>
<text x="161.9" y="228.9">VDD_3V3</text>
<text x="27.9" y="236">SH3</text>
<text x="27.9" y="238.5">SH4</text>
<text x="124.4" y="239.1">GPIO_4_JTAG_TDI</text>
<text x="124.4" y="235.9">GPIO_6_JTAG_TRST_L</text>
<text x="144.3" y="236.6">1</text>
<text x="144.3" y="239.1">3</text>
<text x="158.1" y="239.1">4</text>
<text x="158.1" y="236.6">2</text>
<text x="175.9" y="238.5">RF_SW_CTRL_7_UART1_TX_OUT</text>
<text x="27.9" y="241">SH5</text>
<text x="27.9" y="243.6">SH6</text>
<text x="124.4" y="244.2">GPIO_3_JTAG_TMS</text>
<text x="124.4" y="241.6">GPIO_5_JTAG_TDO</text>
<text x="144.3" y="244.2">7</text>
<text x="144.3" y="241.7">5</text>
<text x="158.1" y="241.7">6</text>
<text x="158.1" y="244.2">8</text>
<text x="175.9" y="241.6">RF_SW_CTRL_6_UART1_RX_IN</text>
<text x="175.9" y="244.2">USB_FTDI_SRST_L</text>
<text x="18.1" y="248.2">1981584-1</text>
<text x="124.4" y="246.7">GPIO_2_JTAG_TCK</text>
<text x="142.8" y="251.8">FTSH-105-01-F-DV-K-APTR</text>
<text x="144.3" y="246.8">9</text>
<text x="158.1" y="246.8">10</text>
<text x="31.4" y="253.5">GND</text>
<text x="165.4" y="256.7">GND</text>
<text x="334.2" y="261.3">CYW943907WAE3</text>
</g>
</svg>
